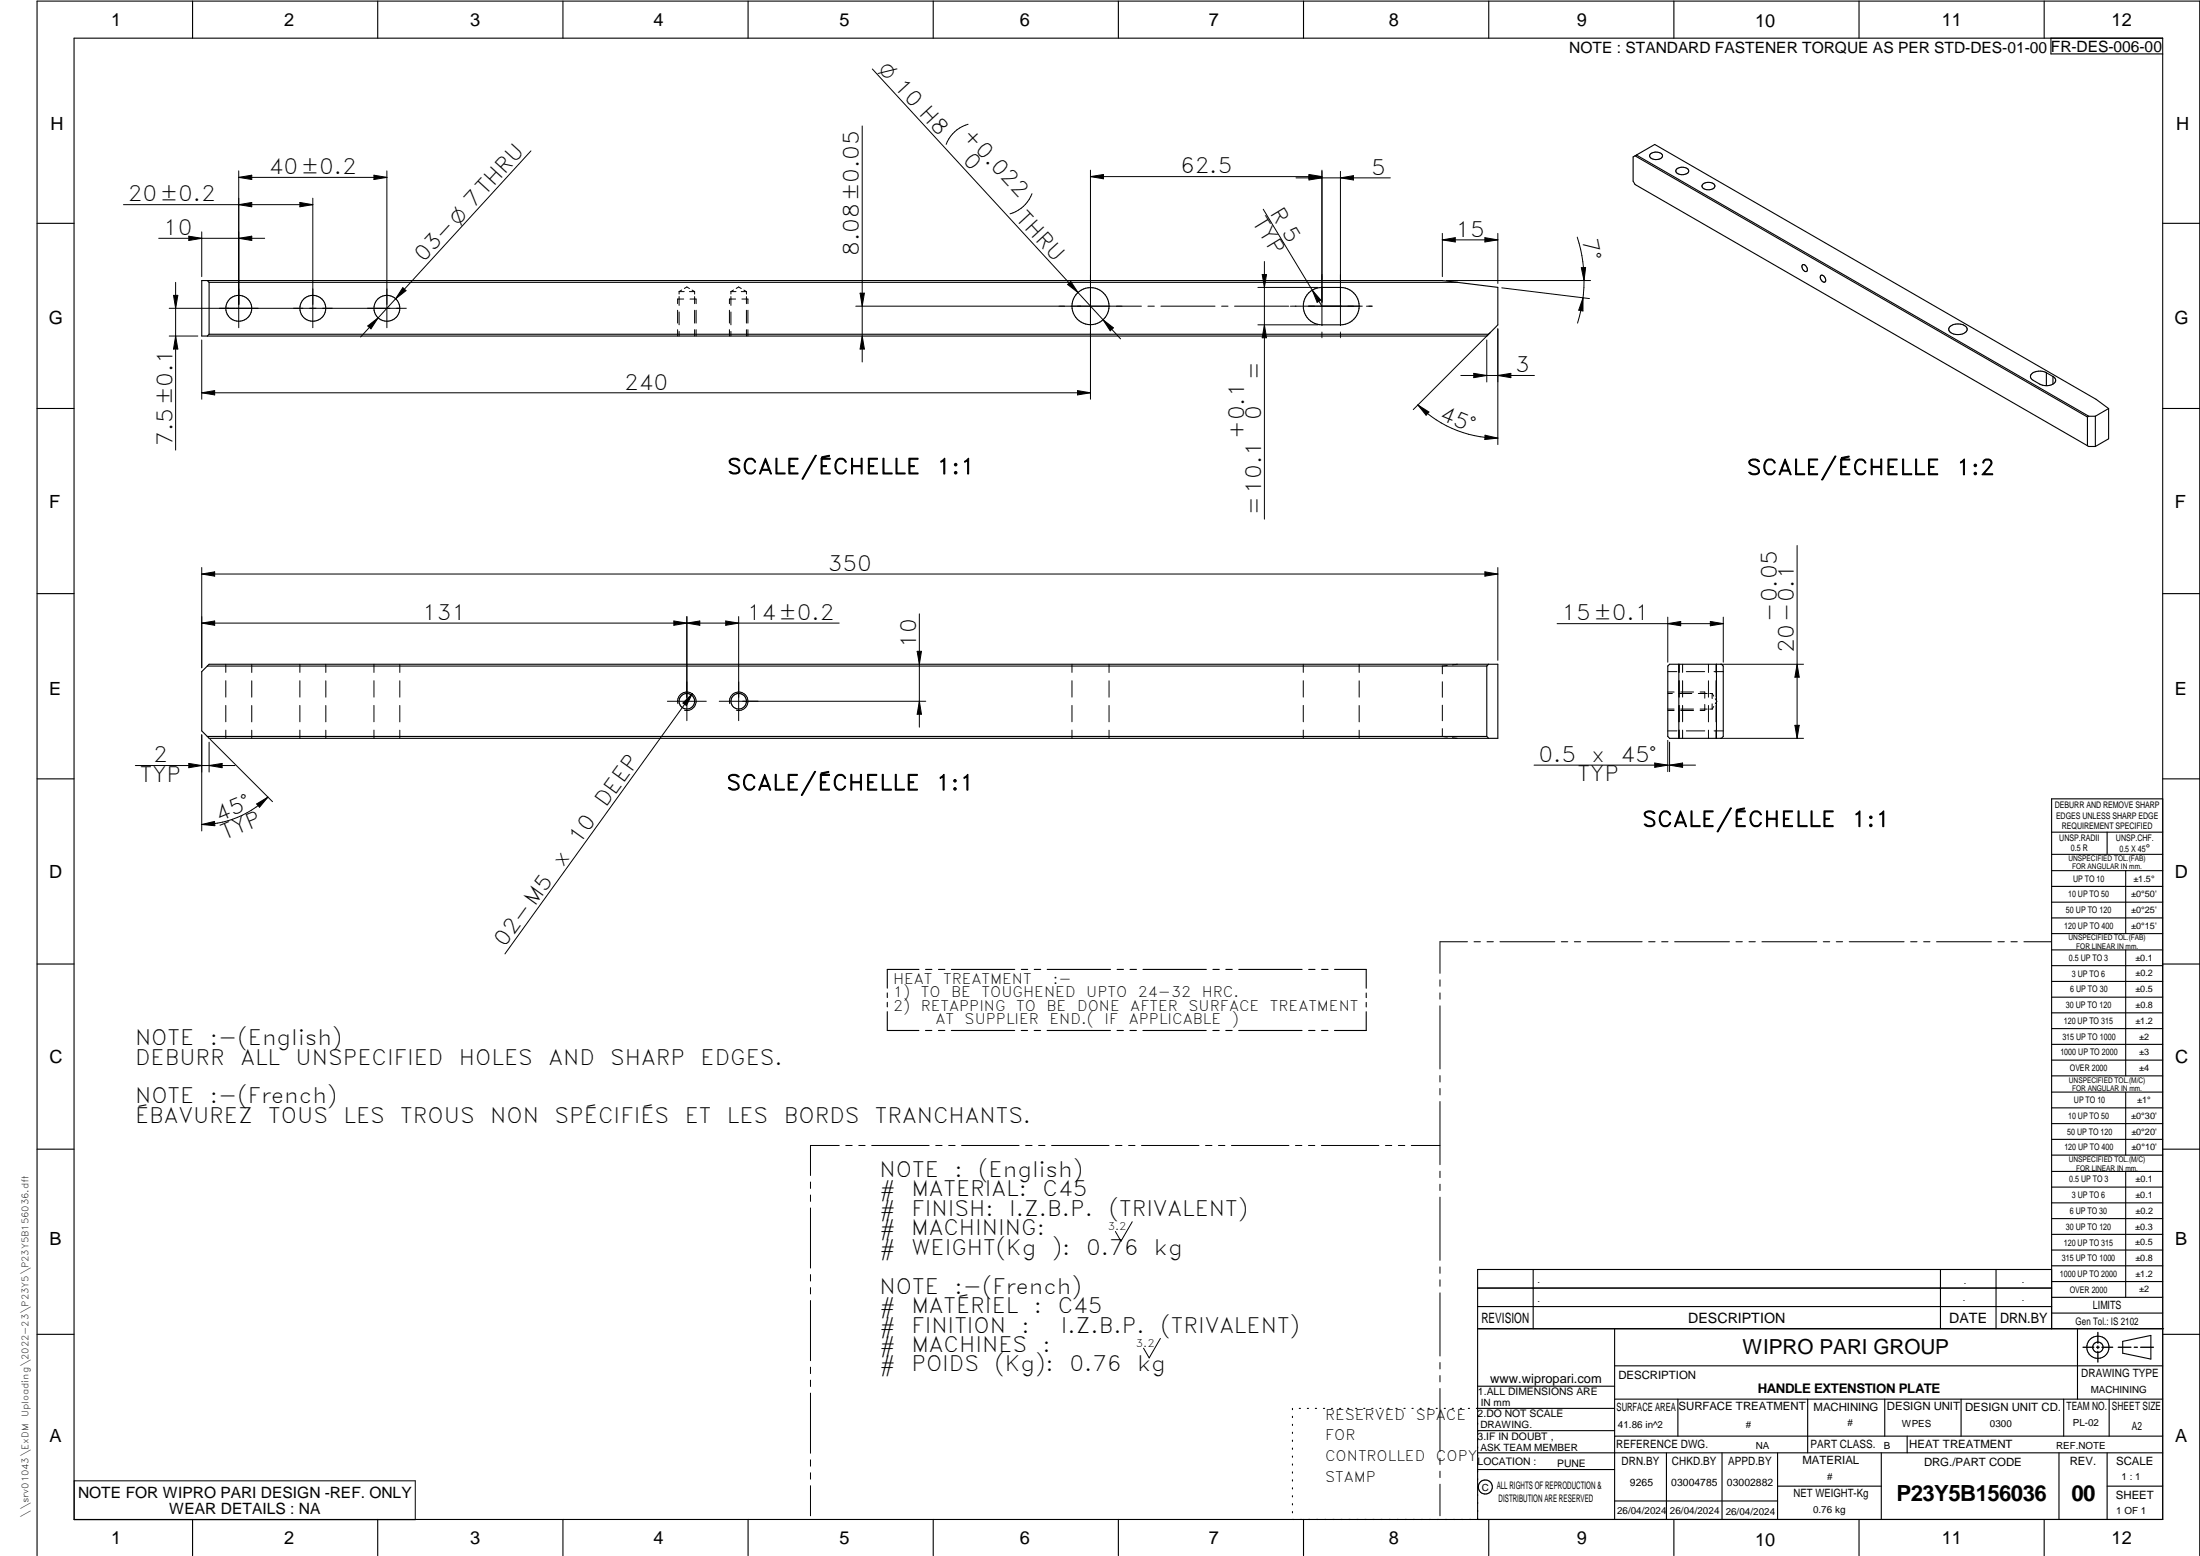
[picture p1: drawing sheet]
<svg xmlns="http://www.w3.org/2000/svg" width="594mm" height="420mm" viewBox="0 0 594 420" stroke-linecap="round" stroke-linejoin="round" font-family="sans-serif">
<g fill="none" stroke="#000" stroke-width=".3">
<path d="M20 10.3h564v400h-564zM52 .3v10M102 .3v10M152 .3v10M202 .3v10M252 .3v10M302 .3v10M352 .3v10M402 .3v10M452 .3v10M502 .3v10M552 .3v10"/>
<path d="M553.8 10.3v4.3h30.2M441.5 42.1l122.2 70.5M441.5 42.1l-.5 .3v6.5l.5 .9 122.2 70.6M441.9 41.9l-.4 .2M441.9 41.9l122.1 70.5M441.9 41.9l4.9-2.9 119.2 68.8 3.4 2.5M445.6 41.7a2.23 2.23 0 0 1 3.3 .3 1.87 1.87 0 0 1-2.8 .8l-.6-.5zM452.9 45.6a2.28 2.28 0 0 1 3.1 .5 1.9 1.9 0 0 1-2.9 .8l-.6-.7zM459.8 49.8a2.23 2.23 0 0 1 3.3 .3 1.9 1.9 0 0 1-2.9 .9l-.6-.5zM10 60.3h10M56 75.8l.5 .4M56.5 76.2h337"/>
<path d="M56.5 76.2v14.1M353.4 79.1l1.6-1.1 1.3-.3 5.7-.1a5 5 0 0 1 5 5.1 5 5 0 0 1-5 5h-5a5.1 5.1 0 0 1-4.7-3.1 5.1 5.1 0 0 1 1.1-5.5zM393.5 76.2l11 1.4v10.1l-2.5 2.6M393.5 76.2l-4-.4h-335v14.9h347l.5-.4M486.8 71.5a1.22 1.22 0 0 1 1 1.8 1.2 1.2 0 0 1-1-1.8zM491.8 74.3a1.22 1.22 0 0 1 1 1.9 1.2 1.2 0 0 1-1-1.9zM584 60.3h10M56.5 90.3l-.5 .4M56.5 90.3h345.5M526.6 88.2a3.3 3.3 0 0 1 4.6 .4 2.05 2.05 0 0 1-2.7 1.7 1.9 1.9 0 0 1-2.2-1.7zM10 110.3h10M552.6 100.6l1.8 1.1"/>
<path d="M552.6 100.6v3.5M552.6 100.6a3.2 3.2 0 0 0-4.3 .9l.2 .8 .5 .4a6.2 6.2 0 0 0 3 1.4 2.44 2.44 0 0 0 3.1-1.5l-.2-.5-.5-.4M554.4 101.7v2M563.7 112.6v7.8M564 112.4h1.8M564 112.4l-.3 .2M565.8 112.4v8.2M569.4 110.3l-3.6 2.1M569.4 110.3v8.2l-3.6 2.1M584 110.3h10M563.7 120.4l.3 .2h1.8M10 160.3h10"/>
<path d="M56 179.9h345.5M401.5 179.9v19M402 179.4l-.5 .5M450.8 179.4h14.1l.4 .5v19l-.4 .5h-14.1l-.4-.5v-19zM453.3 179.4v20M463.5 179.4v20M584 160.3h10M54.5 181.4l2-2h348v20h-348l-2-2zM56 198.9h345.5M401.5 198.9l.5 .5M10 210.3h10M584 215.7h-30v143.1"/>
<path d="M584 210.3h10M554 230.7h30M554 224.7h30M554 235.1h30M554 239.4h30M569 224.7v6M574 235.1v17M554 243.6h30M554 247.9h30M554 252.1h30M554 256.5h30M574 256.5v34"/>
<path d="M10 260.3h10M239.6 268.1v1.3M239.6 270.7v1.2M239.6 273.2v5.1h8.5M248.2 261.8h-8.6v5M249.9 278.3h1.7M249.9 261.8h1.7M253.4 278.3h1.7M253.4 261.8h1.8M256.9 278.3h17.1M256.9 261.8h17.1M275.8 278.3h1.7"/>
<path d="M275.8 261.8h1.7M279.3 278.3h1.7M279.3 261.8h1.7M282.8 278.3h17.1M282.8 261.8h17.1M301.6 278.3h1.8M301.7 261.8h1.7M305.1 278.3h1.8M305.2 261.8h1.7M308.6 278.3h17.1M308.6 261.8h17.1M327.5 278.3h1.7"/>
<path d="M327.5 261.8h1.7M331 278.3h1.7M331 261.8h1.8M334.5 278.3h17.1M334.5 261.8h17.1M353.4 278.3h1.7M353.4 261.8h1.7M356.9 278.3h1.7M356.9 261.8h1.7M360.4 261.8h8.5v5M368.9 273.2v5.1h-8.5M368.9 268.1v1.3"/>
<path d="M368.9 270.7v1.2M554 260.8h30M554 265h30M554 269.3h30M554 273.5h30M554 277.7h30M584 260.3h10M554 282h30M554 286.3h30M554 290.5h30M554 294.9h30M554 299.1h30"/>
<path d="M574 294.9v17M10 310.3h10M554 303.4h30M554 307.7h30M554 311.9h30M554 316.3h30M574 316.3v34M584 310.3h10M554 320.5h30M554 324.8h30M554 329.1h30M554 333.3h30"/>
<path d="M554 337.5h30M399 358.8h185.3M399 352.8h155M399 347.8h155M414 342.8v16M436 358.8v51.5M524 342.8v16M539 342.8v16M554 342.8h-155v67.5M554 341.8h30M554 346.1h30M554 350.3h30"/>
<path d="M554 354.6h30M561 358.8v19M10 360.3h10M399 374.3h37M436 368.8h148M436 377.8h148M453.1 377.8v10M488.1 377.8v14.5M508.9 377.8v10M529.6 377.8v10M557.3 377.8v10M569.5 377.8v10"/>
<path d="M573.2 362.2l7.6-1.6v6.4l-7.6-1.6zM584 360.3h10M349 380.3v.3M349 382.4v.4M349 384.6v.3M349 386.7v.4M349 388.9v.3M349 391v.4M349 393.2v.3M349 395.3v.3M349 397.4v.4M349 399.6v.3"/>
<path d="M350.9 380.3h.3M353 380.3h.3M355.2 380.3h.3M357.4 380.3h.3M359.6 380.3h.3M361.7 380.3h.3M363.9 380.3h.3M366.1 380.3h.3M368.3 380.3h.3M370.4 380.3h.3M372.6 380.3h.3M374.8 380.3h.3"/>
<path d="M376.9 380.3h.4M379.1 380.3h.3M381.3 380.3h.3M383.4 380.3h.4M385.6 380.3h.4M387.8 380.3h.3M390 380.3h.3M392.1 380.3h.4M394.3 380.3h.4M396.5 380.3h.3M399 396.8h37M399 392.3h185"/>
<path d="M399 386.3h37M436 387.8h148M436 380.3h-37.3M450 392.3v18M465 392.3v18M480 392.3v18M508 392.3v18M515 387.8v4.5M556 392.3v18M569 392.3v18M52 410.3v9.8M102 410.3v9.8"/>
<path d="M152 410.3v9.8M202 410.3v9.8M252 410.3v9.8M302 410.3v9.8M349 401.7v.4M349 403.9v.3M349 406v.4M349 408.2v.3M352 410.3v9.8M402 410.3v9.8M436 405.3h44M452 410.3v9.8"/>
<path d="M480 401.3h28M502 410.3v9.8M552 410.3v9.8M569 401.3h15M10 420.1v-419.8h584v419.8"/>
<circle cx="64.5" cy="83.2" r="3.5"/>
<circle cx="84.5" cy="83.2" r="3.5"/>
<circle cx="104.5" cy="83.2" r="3.5"/>
<circle cx="294.5" cy="82.7" r="5"/>
<circle cx="185.5" cy="189.4" r="2.1"/>
<circle cx="199.5" cy="189.4" r="2.09"/>
<circle cx="566.5" cy="363.8" r="1.4"/>
<circle cx="566.5" cy="363.8" r="3"/>
<circle cx="401.1" cy="401.5" r="1.91"/>
</g>
<g fill="none" stroke="#000" stroke-width=".27">
<path d="M235.6 18.6l55.5 60.4M232.8 34v63.7M261.4 33.5a9 9 0 0 0-5.9 5.5M33.3 55.3h51.2M64.5 46.1v42.4M64.5 55.3l3.5-.6v1.1zM64.5 47.9h40M64.5 47.9l3.5-.6v1.2zM81 54.7l3.5 .6-3.5 .5zM84.5 53.5v35M101 47.3l3.5 .6-3.5 .6zM104.5 46.1v42.4"/>
<path d="M143.4 40.7l-46 50.3M278.7 52.3a9 9 0 0 1-6 5.4M294.5 46v61.8M294.5 47.7l3.5-.6v1.2zM294.5 47.7h62.5M341.1 56.5l15.9 26.2M350 48h25.4M353.5 47.4l3.5 .6-3.5 .6v-1.5l3.5 .6M357 46v41.9M357 47.7l-3.5 .6M362 48l3.5-.6v1.2zM362 46.3v41.6"/>
<path d="M42.9 64.3h28.6M46.9 79.8h1.1l-.6 3.4zM47.4 76.2v45.3M51 63.8l3.5 .5-3.5 .6zM54.5 62.6v12.1M64.5 64.3l3.5-.5v1.1zM108.8 77.7l.8 .8-2.8 2.2zM183.4 78.7h1.4M183.4 78.7v.7M184.1 78.3l-.7 .4M184.8 77.9l.7-.4 .7 .4M186.2 78.7h1.4"/>
<path d="M186.9 78.3l.7 .4M187.6 78.7v.7M197.4 78.7v.7M197.4 78.7h1.3M198.1 78.3l-.7 .4M198.8 77.9l.7-.4 .7 .4M200.2 78.7h1.4M200.9 78.3l.7 .4M201.6 78.7v.7M232.3 79.2h1.1l-.6 3.5zM288.3 76.8l.9-.8 1.9 3zM291.1 79l11.5 12.5"/>
<path d="M339.7 77.6h16.2M340.8 74.1h1.2l-.6 3.5zM341.4 70.6v69.6M354.4 78.4l2.3 2.6-1 .6zM389.5 64.8h15M389.5 63v11.7M389.5 64.8l3.5-.6v1.1zM390.5 75.8h39M401 64.2l3.5 .6-3.5 .5zM404.5 63v13.5M405.5 77.7l23.7 2.9M425.9 64l1.3 5 .4 3.3 .2 3.5"/>
<path d="M427 72.3l1.2-.1-.4 3.6zM427.8 75.8l-.5 5.8-1.3 5.6M45.7 90.7h7.7M45.7 83.2h64M47.4 90.7l.6 3.6h-1.1zM54.5 91.8v16M99.3 88l2.8-2.2-1.9 3zM183 83.8v3.4M183 89v1.7M183.4 80.1v2.4M183.4 84.2v3.5M183.4 89.5v1.2"/>
<path d="M184.6 80.8h-1.6v1.2M186.3 80.8h1.7v1.2M187.6 80.1v1.9M187.6 83.8v3.4M187.6 89v1.7M188 83.8v3.4M188 89v1.7M197 83.8v3.4M197 89v1.7M197.4 80.1v2.4M197.4 84.2v3.5M197.4 89.5v1.2"/>
<path d="M198.6 80.8h-1.6v1.2M200.3 80.8h1.7v1.2M201.6 80.1v1.9M201.6 83.8v3.4M201.6 89v1.7M202 83.8v3.4M202 89v1.7M232.8 90.7l.6 3.6h-1.1zM297.9 86.3l2.8 2.2-.9 .8zM308.2 82.7h-77.1M310 82.7h1.7M313.5 82.7h14.6"/>
<path d="M329.9 82.7h1.7M333.4 82.7h14.6M339.7 87.7h16.2M341.4 87.7l.6 3.5h-1.2zM348.4 82.7h.1M348.7 82.7h2.8M351.7 82.7h16.2M357 89.7h.1M357 89.9v1.1M357 91.1v.1M362 89.7h.1M362 89.9v1.1"/>
<path d="M362 91.1v.1M369 82.7h.1M369.2 82.7h1.3M401.5 91.8v11.3M402.5 89.7l-20.9 20.9M404.5 88.8v31.3M427.5 80.4v3.6l-1.2-.2zM54.5 106.1h240M54.5 106.1l3.5-.6v1.1zM291 105.5l3.5 .6-3.5 .5zM382.9 109.3a30.5 30.5 0 0 0 21.6 9M382.9 109.3l3 2-.8 .8z"/>
<path d="M394.5 101.4h19.9M398 100.8l3.5 .6-3.5 .6zM401 117.5l3.5 .8-3.5 .4zM404.5 101.4l3.5-.6v1.2zM54.5 155l3.5-.6v1.2zM54.5 153.2v27.1M54.5 155h350M401 154.4l3.5 .6-3.5 .6zM404.5 153.2v25.1M485.3 147.3v52.1M54.5 168.3h172.1M54.5 168.3l3.5-.6v1.1z"/>
<path d="M61 179.4v2.2M68 179.4v2.2M81 179.4v2.2M88 179.4v2.2M101 179.4v2.2M108 179.4v2.2M182 167.7l3.5 .6-3.5 .5zM185.5 166.5v28.1M185.5 168.3l3.5-.6v1.1zM196 167.7l3.5 .6-3.5 .5zM199.5 166.5v28.1M247.7 175.9h1.1l-.5 3.5z"/>
<path d="M248.3 165.8v30.6M289.5 179.4v2.2M299.5 179.4v2.2M351.9 179.4v2.2M367 179.4v2.2M390.8 179.7l-1.3 .2v2M393.5 179.4l-1.3 .1M420.5 168.4h44.8M450.4 166.6v12.2M450.4 168.4l3.4-.6v1.2zM453.4 179.4v2.2M454.4 179.4v2.2"/>
<path d="M461.3 179.4v2.2M461.8 167.8l3.5 .6-3.5 .6zM463.4 179.4v2.2M464.6 179.4h22.4M465.3 166.6v12.2M485.3 179.4l.6 3.5h-1.2zM54.5 198.4v26M56.7 199.6l16.9 16.9M61 183.8v4.4M61 190.5v4.4M61 197.1v2.3M68 183.8v4.5"/>
<path d="M68 190.5v4.4M68 197.2v2.2M81 183.8v4.4M81 190.5v4.4M81 197.1v2.3M88 183.8v4.5M88 190.5v4.4M88 197.2v2.2M101 183.8v4.4M101 190.5v4.4M101 197.1v2.3M108 183.8v4.5"/>
<path d="M108 190.5v4.4M108 197.2v2.2M180.2 189.4h10.5M183.1 190a2.49 2.49 0 0 1 2.2-3.1 2.49 2.49 0 0 1 2.7 2.7 2.49 2.49 0 0 1-3.2 2.2M184.4 189.8l2.5-2.5-1.5 3.2zM186.9 187.3l-50.6 70.3M194.2 189.4h55.8M197.1 190a2.5 2.5 0 0 1 2.1-3.1 2.5 2.5 0 0 1 2.8 2.7 2.5 2.5 0 0 1-3.2 2.2M248.3 189.4l.5 3.5h-1.1zM289.5 183.8v4.4M289.5 190.5v4.4M289.5 197.1v2.3"/>
<path d="M299.5 183.8v4.5M299.5 190.5v4.4M299.5 197.2v2.2M351.9 183.8v4.4M351.9 190.5v4.4M351.9 197.1v2.3M367 183.8v4.5M367 190.5v4.4M367 197.2v2.2M389.5 184.1v4.2M389.5 190.4v4.2M389.5 196.7v2.2l1.3 .1"/>
<path d="M392.2 199.2l1.3 .2M450.4 199.9v8.5M450.4 197.4h2.5M450.4 191.9h1.7M450.4 181.4h2.4M450.4 191.5h1.7M450.4 186.9h1.7M450.4 187.3h1.2M453.4 187.3h3.5M453.4 183.8v4.4M453.4 190.5v4.4M453.4 197.1v2.3"/>
<path d="M453.8 191.9h3.5M453.8 191.5h3.5M453.8 186.9h3.5M454.4 183.8v4.4M454.4 190.5v4.4M454.4 197.1v2.3M455.4 181.4h4.9M455.4 197.4h4.9M458.6 187.3h2.4M459.1 191.5h1.9M459.1 186.9h1.2v1.6M460.3 190.2v1.7h-1.2"/>
<path d="M461.3 183.8v4.5M461.3 190.5v4.4M461.3 197.2v2.2M461.7 191.5h.6M461.7 187.3h.6M462.3 187.3l.5 .7M462.3 187.3v1.3M462.3 190.1v1.4M462.8 190.8l-.5 .7M462.8 181.4h2.5M462.9 197.4h2.4M463.2 188.7l.4 .7-.4 .7"/>
<path d="M463.5 183.8l-.1 4.5M463.5 190.5l-.1 4.4M463.5 197.1v2.3M464.6 199.4h22.4M484.7 195.9h1.2l-.6 3.5zM36.5 206.7h27M51 206.1l3.5 .6-3.5 .6zM56.5 206.7l3.5-.6v1.2zM56.5 200.4v8.1M69.3 217.1l3-1.9-2.2 2.8zM72.3 215.2a25.3 25.3 0 0 1-17.8 7.4M414.2 206.6h43.6"/>
<path d="M446.8 206l3.6 .6-3.6 .6zM450.8 200.4v8M450.8 206.6l3.6-.6v1.2zM54.5 222.6l3.4-.8 .1 1.2zM396.3 254.3h-7.5v8.5M398 254.3h1.8M401.5 254.3h1.8M405 254.3h14.9M421.6 254.3h1.7M425.1 254.3h1.7M428.6 254.3h14.8M445.2 254.3h1.7"/>
<path d="M448.7 254.3h1.7M452.2 254.3h14.8M468.8 254.3h1.7M472.3 254.3h1.7M475.8 254.3h14.8M492.4 254.3h1.7M495.9 254.3h1.7M499.4 254.3h14.8M515.9 254.3h1.8M519.4 254.3h1.8M522.9 254.3h14.9M539.5 254.3h1.7"/>
<path d="M543 254.3h1.7M546.5 254.3h7.4M388.8 264.6v1.7M388.8 268.1v1.7M388.8 271.6v17M388.8 290.4v1.8M388.8 293.9v1.8M388.8 297.4v17.1M218.9 319.2v1.7M226.6 309.3h-7.7v8.1M228.4 309.3h1.7M231.9 309.3h1.7"/>
<path d="M235.4 309.3h15.5M252.7 309.3h1.7M256.2 309.3h1.7M259.7 309.3h15.5M277 309.3h1.7M280.5 309.3h1.7M284 309.3h15.5M301.2 309.3h1.8M304.8 309.3h1.7M308.2 309.3h15.6M325.5 309.3h1.8M329 309.3h1.8"/>
<path d="M332.5 309.3h15.6M349.8 309.3h1.8M353.3 309.3h1.7M356.8 309.3h15.5M374.1 309.3h1.7M377.6 309.3h1.7M381.1 309.3h7.7M388.8 316.3v1.7M388.8 319.8v1.7M218.9 322.7v1.7M218.9 326.2v16.2M305.7 329.9l-3 5.3-1.5-2.7"/>
<path d="M388.8 323.3v17M218.9 344.2v1.7M218.9 347.7v1.7M218.9 351.2v16.2M388.8 342.1v1.7M388.8 345.6v1.7M388.8 349.1v17.1M218.9 369.2v1.7M218.9 372.7v1.7M218.9 376.2v16.2M313.3 361.4l-3 5.3-1.5-2.7M388.8 367.9v1.8"/>
<path d="M388.8 371.4v1.7M388.8 374.9v17.1M20 399.9h92.1v10.5h-92.1zM218.9 394.2v1.7M218.9 397.7v1.7M388.8 393.8v1.7M388.8 397.3v1.7M218.9 401.2v8.1M388.8 400.8v8.5"/>
</g>
<path d="M566.5 359.8v2.9M562.5 363.8h2.9M566.1 363.8h.8M566.5 363.5v.7M566.5 364.9v2.9M567.6 363.8h2.9M572 363.8h3.4M576.3 363.8h.9M578.1 363.8h3.4" fill="none" stroke="#000" stroke-width=".36"/>
<g fill="#000">
<path d="M64.5 55.3l3.5-.6v1.1zM64.5 47.9l3.5-.6v1.2zM81 54.7l3.5 .6-3.5 .5zM101 47.3l3.5 .6-3.5 .6zM294.5 47.7l3.5-.6v1.2zM353.5 47.4l3.5 .6-3.5 .6zM353.5 47.1l3.5 .6-3.5 .6zM362 48l3.5-.6v1.2zM46.9 79.8h1.1l-.6 3.4zM51 63.8l3.5 .5-3.5 .6zM64.5 64.3l3.5-.5v1.1zM108.8 77.7l.8 .8-2.8 2.2z"/>
<path d="M232.3 79.2h1.1l-.6 3.5zM288.3 76.8l.9-.8 1.9 3zM340.8 74.1h1.2l-.6 3.5zM389.5 64.8l3.5-.6v1.1zM401 64.2l3.5 .6-3.5 .5zM427 72.3l1.2-.1-.4 3.6zM47.4 90.7l.6 3.6h-1.1zM99.3 88l2.8-2.2-1.9 3zM232.8 90.7l.6 3.6h-1.1zM297.9 86.3l2.8 2.2-.9 .8zM341.4 87.7l.6 3.5h-1.2zM354.4 78.4l2.3 2.6-1 .6z"/>
<path d="M427.5 80.4v3.6l-1.2-.2zM54.5 106.1l3.5-.6v1.1zM291 105.5l3.5 .6-3.5 .5zM382.9 109.3l3 2-.8 .8zM398 100.8l3.5 .6-3.5 .6zM401 117.5l3.5 .8-3.5 .4zM404.5 101.4l3.5-.6v1.2zM54.5 155l3.5-.6v1.2zM401 154.4l3.5 .6-3.5 .6zM54.5 168.3l3.5-.6v1.1zM182 167.7l3.5 .6-3.5 .5zM185.5 168.3l3.5-.6v1.1z"/>
<path d="M196 167.7l3.5 .6-3.5 .5zM247.7 175.9h1.1l-.5 3.5zM450.4 168.4l3.4-.6v1.2zM461.8 167.8l3.5 .6-3.5 .6zM186.9 187.3l-1.5 3.2-1-.7zM248.3 189.4l.5 3.5h-1.1zM485.3 179.4l.6 3.5h-1.2zM484.7 195.9h1.2l-.6 3.5zM51 206.1l3.5 .6-3.5 .6zM56.5 206.7l3.5-.6v1.2zM69.3 217.1l3-1.9-2.2 2.8zM446.8 206l3.6 .6-3.6 .6z"/>
<path d="M450.8 206.6l3.6-.6v1.2zM54.5 222.6l3.4-.8 .1 1.2z"/>
</g>
<g font-size="6">
<text x="512.1" y="405.2">P23Y5B156036</text>
<text x="559.4" y="405.2">00</text>
</g>
<g font-size="5.7">
<text x="259.7" y="36.8" transform="rotate(47 259.7 36.8)">+0.022</text>
<text x="72.6" y="47">40±0.2</text>
<text x="259.7" y="43.6" transform="rotate(47 259.7 43.6)">0</text>
<text x="318.7" y="46.8">62.5</text>
<text x="370.3" y="47.1">5</text>
<text x="34.5" y="54.4">20±0.2</text>
<text x="127.9" y="56.4" transform="rotate(-47 127.9 56.4)">7THRU</text>
<text x="274" y="59.2" transform="rotate(47 274 59.2)">THRU</text>
<text x="338" y="59.8" transform="rotate(59 338 59.8)">TYP</text>
<text x="342.8" y="57.6" transform="rotate(59 342.8 57.6)">R 5</text>
<text x="44.1" y="63.5">10</text>
<text x="393" y="63.9">15</text>
<text x="427.2" y="64.9" transform="rotate(78 427.2 64.9)">7°</text>
<text x="114.4" y="71.1" transform="rotate(-47 114.4 71.1)">03-</text>
<text x="232" y="69.1" transform="rotate(-90 232 69.1)">8.08±0.05</text>
<text x="409.2" y="100.5">3</text>
<text x="168.5" y="105.2">240</text>
<text x="340.5" y="102.7" transform="rotate(-90 340.5 102.7)">=</text>
<text x="340.5" y="113.5" transform="rotate(-90 340.5 113.5)">0</text>
<text x="388.4" y="113.2" transform="rotate(22 388.4 113.2)">45°</text>
<text x="336" y="118.5" transform="rotate(-90 336 118.5)">+0.1</text>
<text x="46.6" y="120.3" transform="rotate(-90 46.6 120.3)">7.5±0.1</text>
<text x="196.3" y="128">SCALE/ÉCHELLE</text>
<text x="252.9" y="128">1:1</text>
<text x="471.7" y="128.2">SCALE/ÉCHELLE</text>
<text x="528.2" y="128.2">1:2</text>
<text x="340.5" y="139" transform="rotate(-90 340.5 139)">=10.1</text>
<text x="223.6" y="154.1">350</text>
<text x="114" y="167.4">131</text>
<text x="201.6" y="167.4">14±0.2</text>
<text x="421.7" y="167.5">15±0.1</text>
<text x="479.8" y="167.8" transform="rotate(-90 479.8 167.8)">-0.05</text>
<text x="247.4" y="174.9" transform="rotate(-90 247.4 174.9)">10</text>
<text x="484.4" y="176.4" transform="rotate(-90 484.4 176.4)">20-0.1</text>
<text x="41.4" y="205.8">2</text>
<text x="415.5" y="205.7">0.5</text>
<text x="429.8" y="205.7">x</text>
<text x="437.6" y="205.7">45°</text>
<text x="37.8" y="211.1">TYP</text>
<text x="196.1" y="213.4">SCALE/ÉCHELLE</text>
<text x="252.7" y="213.4">1:1</text>
<text x="426" y="211">TYP</text>
<text x="59.1" y="221.8" transform="rotate(-22 59.1 221.8)">45°</text>
<text x="163.6" y="218.3" transform="rotate(-54 163.6 218.3)">DEEP</text>
<text x="60.7" y="226.9" transform="rotate(-22 60.7 226.9)">TYP</text>
<text x="443.4" y="223.2">SCALE/ÉCHELLE</text>
<text x="500" y="223.2">1:1</text>
<text x="156.5" y="228.1" transform="rotate(-54 156.5 228.1)">10</text>
<text x="151.9" y="234.4" transform="rotate(-54 151.9 234.4)">x</text>
<text x="136.3" y="256.1" transform="rotate(-54 136.3 256.1)">02-M5</text>
<text x="36.5" y="282.2">NOTE</text>
<text x="36.5" y="287.5">DEBURR</text>
<text x="56.7" y="282.2">:-(English)</text>
<text x="64.9" y="287.5">ALL</text>
<text x="79.8" y="287.5">UNSPECIFIED</text>
<text x="123.9" y="287.5">HOLES</text>
<text x="148.1" y="287.5">AND</text>
<text x="164.8" y="287.5">SHARP</text>
<text x="189.2" y="287.5">EDGES.</text>
<text x="36.5" y="298">NOTE</text>
<text x="56.7" y="298">:-(French)</text>
<text x="36.5" y="303.2">ÉBAVUREZ</text>
<text x="72.4" y="303.2">TOUS</text>
<text x="92.7" y="303.2">LES</text>
<text x="108.1" y="303.2">TROUS</text>
<text x="132.4" y="303.2">NON</text>
<text x="149.8" y="303.2">SPÉCIFIÉS</text>
<text x="184.9" y="303.2">ET</text>
<text x="196.3" y="303.2">LES</text>
<text x="211.6" y="303.2">BORDS</text>
<text x="236.2" y="303.2">TRANCHANTS.</text>
<text x="237.5" y="317.8">NOTE</text>
<text x="257.7" y="317.8">:</text>
<text x="264.2" y="317.8">(English)</text>
<text x="237.5" y="323.1">#</text>
<text x="246.1" y="323.1">MATERIAL:</text>
<text x="281.5" y="323.1">C45</text>
<text x="237.5" y="328.3">#</text>
<text x="246.1" y="328.3">FINISH:</text>
<text x="272.5" y="328.3">I.Z.B.P.</text>
<text x="299.4" y="328.3">(TRIVALENT)</text>
<text x="237.5" y="333.6">#</text>
<text x="246.1" y="333.6">MACHINING:</text>
<text x="237.5" y="338.8">#</text>
<text x="246.1" y="338.8">WEIGHT(Kg</text>
<text x="284" y="338.8">):</text>
<text x="293.3" y="338.8">0.76</text>
<text x="311.6" y="338.8">kg</text>
<text x="237.5" y="349.3">NOTE</text>
<text x="257.7" y="349.3">:-(French)</text>
<text x="237.5" y="354.6">#</text>
<text x="237.5" y="359.8">#</text>
<text x="246.1" y="354.6">MATÉRIEL</text>
<text x="246.1" y="359.8">FINITION</text>
<text x="275.9" y="359.8">:</text>
<text x="279.2" y="354.6">:</text>
<text x="285.6" y="354.6">C45</text>
<text x="286.5" y="359.8">I.Z.B.P.</text>
<text x="313.4" y="359.8">(TRIVALENT)</text>
<text x="237.5" y="365.1">#</text>
<text x="246.1" y="365.1">MACHINES</text>
<text x="281.6" y="365.1">:</text>
<text x="237.5" y="370.3">#</text>
<text x="246.1" y="370.3">POIDS</text>
<text x="268.6" y="370.3">(Kg):</text>
<text x="288.8" y="370.3">0.76</text>
<text x="307.1" y="370.3">kg</text>
</g>
<text font-size="5.6" x="470.5" y="365.5">WIPRO PARI GROUP</text>
<g font-size="5.4">
<text x="237" y="18.9" transform="rotate(47 237 18.9)">O 10 H8</text>
<text x="123.8" y="60.9" transform="rotate(-48 123.8 60.9)">O</text>
</g>
<g font-size="4.9">
<text x="30" y="7">1</text>
<text x="76.7" y="7">2</text>
<text x="127" y="7">3</text>
<text x="176.5" y="7">4</text>
<text x="226.7" y="7">5</text>
<text x="275.4" y="7">6</text>
<text x="326.4" y="7">7</text>
<text x="375" y="7">8</text>
<text x="425.8" y="7">9</text>
<text x="473.9" y="7.4">10</text>
<text x="524.3" y="7">11</text>
<text x="570.2" y="7">12</text>
<text x="13.6" y="35.2">H</text>
<text x="587.6" y="35.2">H</text>
<text x="13.2" y="87.5">G</text>
<text x="587.2" y="87.5">G</text>
<text x="13.3" y="137.1">F</text>
<text x="587.3" y="137.1">F</text>
<text x="13.3" y="187.6">E</text>
<text x="587.3" y="187.6">E</text>
<text x="13.3" y="237">D</text>
<text x="587.3" y="237">D</text>
<text x="13.4" y="287.1">C</text>
<text x="587.4" y="287.1">C</text>
<text x="13.4" y="336.3">B</text>
<text x="587.4" y="336.3">B</text>
<text x="13.4" y="389.3">A</text>
<text x="587.4" y="389.3">A</text>
<text x="30" y="417">1</text>
<text x="76.7" y="417">2</text>
<text x="127" y="417">3</text>
<text x="176.5" y="417">4</text>
<text x="226.7" y="417">5</text>
<text x="275.4" y="417">6</text>
<text x="326.4" y="417">7</text>
<text x="375" y="417">8</text>
<text x="425.8" y="417">9</text>
<text x="473.9" y="417.4">10</text>
<text x="524.3" y="417">11</text>
<text x="570.2" y="417">12</text>
</g>
<g font-size="4.2">
<text x="423.7" y="14.3">NOTE : STANDARD FASTENER TORQUE AS PER STD-DES-01-00</text>
<text x="553.8" y="14">FR-DES-006-00</text>
<text x="21.1" y="404.4">NOTE FOR WIPRO PARI DESIGN -REF. ONLY</text>
<text x="45.7" y="408.9">WEAR DETAILS : NA</text>
</g>
<g font-size="3.9">
<text x="241.1" y="265.7">HEAT</text>
<text x="241.1" y="269.3">1)</text>
<text x="248.7" y="269.3">TO</text>
<text x="254.7" y="265.7">TREATMENT</text>
<text x="256.9" y="269.3">BE</text>
<text x="265.1" y="269.3">TOUGHENED</text>
<text x="284.3" y="265.7">:-</text>
<text x="293.3" y="269.3">UPTO</text>
<text x="307.2" y="269.3">24-32</text>
<text x="324.5" y="269.3">HRC.</text>
<text x="241.1" y="272.9">2)</text>
<text x="248.7" y="272.9">RETAPPING</text>
<text x="274.4" y="272.9">TO</text>
<text x="282.6" y="272.9">BE</text>
<text x="290.8" y="272.9">DONE</text>
<text x="305.2" y="272.9">AFTER</text>
<text x="320.9" y="272.9">SURFACE</text>
<text x="342.9" y="272.9">TREATMENT</text>
<text x="252.6" y="276.5">AT</text>
<text x="260.5" y="276.5">SUPPLIER</text>
<text x="283.4" y="276.5">END.(</text>
<text x="298.3" y="276.5">IF</text>
<text x="304.8" y="276.5">APPLICABLE</text>
<text x="332.6" y="276.5">)</text>
<text x="357.8" y="383.4">RESERVED</text>
<text x="382.3" y="383.4">SPACE</text>
<text x="357.8" y="388.9">FOR</text>
<text x="357.8" y="394.5">CONTROLLED</text>
<text x="387.8" y="394.5">COPY</text>
<text x="357.8" y="400.1">STAMP</text>
</g>
<g font-size="3.8">
<text x="400.1" y="357.1">REVISION</text>
<text x="455.9" y="357.1">DESCRIPTION</text>
<text x="526.4" y="357.1">DATE</text>
<text x="540.1" y="357.1">DRN.BY</text>
</g>
<text font-size="3.6" x="474.6" y="376.2">HANDLE EXTENSTION PLATE</text>
<text font-size="3.5" x="402.4" y="373.3">www.wipropari.com</text>
<g font-size="3.1">
<text x="565.2" y="353.5">LIMITS</text>
<text x="562" y="371.7">DRAWING TYPE</text>
<text x="437" y="372.3">DESCRIPTION</text>
<text x="436.5" y="380.9">SURFACE AREA</text>
<text x="453.3" y="380.9">SURFACE TREATMENT</text>
<text x="489.7" y="380.9">MACHINING</text>
<text x="509.5" y="380.9">DESIGN UNIT</text>
<text x="530.6" y="380.9">DESIGN UNIT CD.</text>
<text x="558" y="380.7">TEAM NO.</text>
<text x="570.3" y="380.7">SHEET SIZE</text>
<text x="575.6" y="386.1">A2</text>
<text x="436.4" y="391.1">REFERENCE DWG.</text>
<text x="437.9" y="395.5">DRN.BY</text>
<text x="451.5" y="395.5">CHKD.BY</text>
<text x="466.6" y="395.5">APPD.BY</text>
<text x="486.7" y="395.4">MATERIAL</text>
<text x="488.9" y="391">PART CLASS.</text>
<text x="515.6" y="391">HEAT TREATMENT</text>
<text x="519.6" y="395.9">DRG./PART CODE</text>
<text x="558.9" y="395.6">REV.</text>
<text x="571.4" y="395.6">SCALE</text>
<text x="484.3" y="404.3">NET WEIGHT-Kg</text>
<text x="571.4" y="404.7">SHEET</text>
</g>
<text font-size="3" x="579.5" y="230.1">°</text>
<g font-size="2.8">
<text x="299.1" y="332.1">3.2</text>
<text x="560.5" y="357.7">Gen Tol.: IS 2102</text>
<text x="306.7" y="363.6">3.2</text>
<text x="399.1" y="376.7">1.ALL DIMENSIONS ARE</text>
<text x="399" y="382.7">2.DO NOT SCALE</text>
<text x="399" y="388.7">3.IF IN DOUBT ,</text>
<text x="399" y="395.5">LOCATION :</text>
<text x="420.5" y="396">PUNE</text>
<text x="440.2" y="401.3">9265</text>
<text x="451.3" y="401.2">03004785</text>
<text x="466.3" y="401.3">03002882</text>
<text x="404.2" y="402">ALL RIGHTS OF REPRODUCTION &amp;</text>
<text x="404.7" y="405.4">DISTRIBUTION ARE RESERVED</text>
</g>
<g font-size="2.7">
<text x="564.6" y="376.2">MACHINING</text>
<text x="399.9" y="379.7">IN mm</text>
<text x="399.8" y="385.7">DRAWING.</text>
<text x="436.9" y="385.5">41.86 in^2</text>
<text x="471.4" y="385.6">#</text>
<text x="498.9" y="385.1">#</text>
<text x="513.6" y="385.3">WPES</text>
<text x="537.3" y="385.2">0300</text>
<text x="559.7" y="385.2">PL-02</text>
<text x="399.8" y="391.8">ASK TEAM MEMBER</text>
<text x="474.1" y="391.2">NA</text>
<text x="508.7" y="391.2">B</text>
<text x="555.2" y="391.2">REF.NOTE</text>
<text x="493.4" y="399.6">#</text>
<text x="572.9" y="399.8">1 : 1</text>
<text x="400.1" y="402.5">C</text>
<text x="436.7" y="408.7">26/04/2024</text>
<text x="450.9" y="408.8">26/04/2024</text>
<text x="466" y="409">26/04/2024</text>
<text x="489.6" y="408.5">0.76 kg</text>
<text x="571.5" y="408.7">1 OF 1</text>
</g>
<g font-size="2.5">
<text x="559.2" y="229.9">0.5 R</text>
<text x="572.3" y="230.1">0.5 X 45</text>
<text x="559.4" y="323.5">3 UP TO 6</text>
<text x="558.9" y="327.8">6 UP TO 30</text>
<text x="557.8" y="332">30 UP TO 120</text>
<text x="415.2" y="346.4">.</text>
<text x="530.3" y="346.6">.</text>
<text x="545.9" y="346.4">.</text>
<text x="415.2" y="351.5">.</text>
<text x="530.1" y="351.3">.</text>
<text x="545.9" y="351.4">.</text>
</g>
<g font-size="2.4">
<text x="554.9" y="218.3">DEBURR AND REMOVE SHARP</text>
<text x="555.2" y="221.1">EDGES UNLESS SHARP EDGE</text>
<text x="556.1" y="227.2">UNSP.RADII</text>
<text x="556.8" y="223.8">REQUIREMENT SPECIFIED</text>
<text x="571.4" y="227">UNSP.CHF.</text>
<text x="559.8" y="238">UP TO 10</text>
<text x="576.1" y="238.1">±1.5°</text>
<text x="558.5" y="242.3">10 UP TO 50</text>
<text x="575.5" y="242.3">±0°50'</text>
<text x="557.4" y="250.8">120 UP TO 400</text>
<text x="557.9" y="246.5">50 UP TO 120</text>
<text x="575.5" y="250.8">±0°15'</text>
<text x="575.5" y="246.6">±0°25'</text>
<text x="558.7" y="259.4">0.5 UP TO 3</text>
<text x="559.5" y="263.7">3 UP TO 6</text>
<text x="576.6" y="259.4">±0.1</text>
<text x="576.6" y="263.7">±0.2</text>
<text x="559" y="268">6 UP TO 30</text>
<text x="576.6" y="268">±0.5</text>
<text x="557.9" y="272.2">30 UP TO 120</text>
<text x="576.6" y="272.2">±0.8</text>
<text x="556.9" y="280.7">315 UP TO 1000</text>
<text x="557.3" y="276.5">120 UP TO 315</text>
<text x="576.6" y="276.5">±1.2</text>
<text x="577.7" y="280.7">±2</text>
<text x="556.4" y="284.9">1000 UP TO 2000</text>
<text x="577.6" y="285">±3</text>
<text x="558.9" y="289.2">OVER 2000</text>
<text x="577.7" y="289.3">±4</text>
<text x="560" y="297.9">UP TO 10</text>
<text x="577.1" y="297.9">±1°</text>
<text x="558.5" y="302.1">10 UP TO 50</text>
<text x="575.5" y="302.2">±0°30'</text>
<text x="557.5" y="310.6">120 UP TO 400</text>
<text x="558.2" y="306.4">50 UP TO 120</text>
<text x="575.5" y="310.6">±0°10'</text>
<text x="575.5" y="306.4">±0°20'</text>
<text x="558.8" y="319.2">0.5 UP TO 3</text>
<text x="576.6" y="323.5">±0.1</text>
<text x="576.6" y="319.3">±0.1</text>
<text x="576.7" y="327.8">±0.2</text>
<text x="576.6" y="332">±0.3</text>
<text x="556.8" y="340.6">315 UP TO 1000</text>
<text x="557.3" y="336.3">120 UP TO 315</text>
<text x="576.6" y="336.3">±0.5</text>
<text x="576.6" y="340.6">±0.8</text>
<text x="556.2" y="344.8">1000 UP TO 2000</text>
<text x="576.6" y="344.8">±1.2</text>
<text x="558.9" y="349">OVER 2000</text>
<text x="577.7" y="349">±2</text>
<text x="7.7" y="382.7" transform="rotate(-90 7.7 382.7)">Uploading\2022-23\P23Y5\P23Y5B156036.dft</text>
<text x="7.7" y="409.9" transform="rotate(-90 7.7 409.9)">\\srv01043\ExDM</text>
</g>
<g font-size="2.1">
<text x="558.6" y="232.4">UNSPECIFIED TOL.(FAB)</text>
<text x="559.5" y="234.8">FOR ANGULAR IN mm.</text>
<text x="558.6" y="254">UNSPECIFIED TOL.(FAB)</text>
<text x="560.7" y="256.3">FOR LINEAR IN mm.</text>
<text x="558.7" y="292.4">UNSPECIFIED TOL.(M/C)</text>
<text x="559.6" y="294.7">FOR ANGULAR IN mm.</text>
<text x="558.7" y="313.8">UNSPECIFIED TOL.(M/C)</text>
<text x="560.6" y="316.2">FOR LINEAR IN mm.</text>
</g>
</svg>
